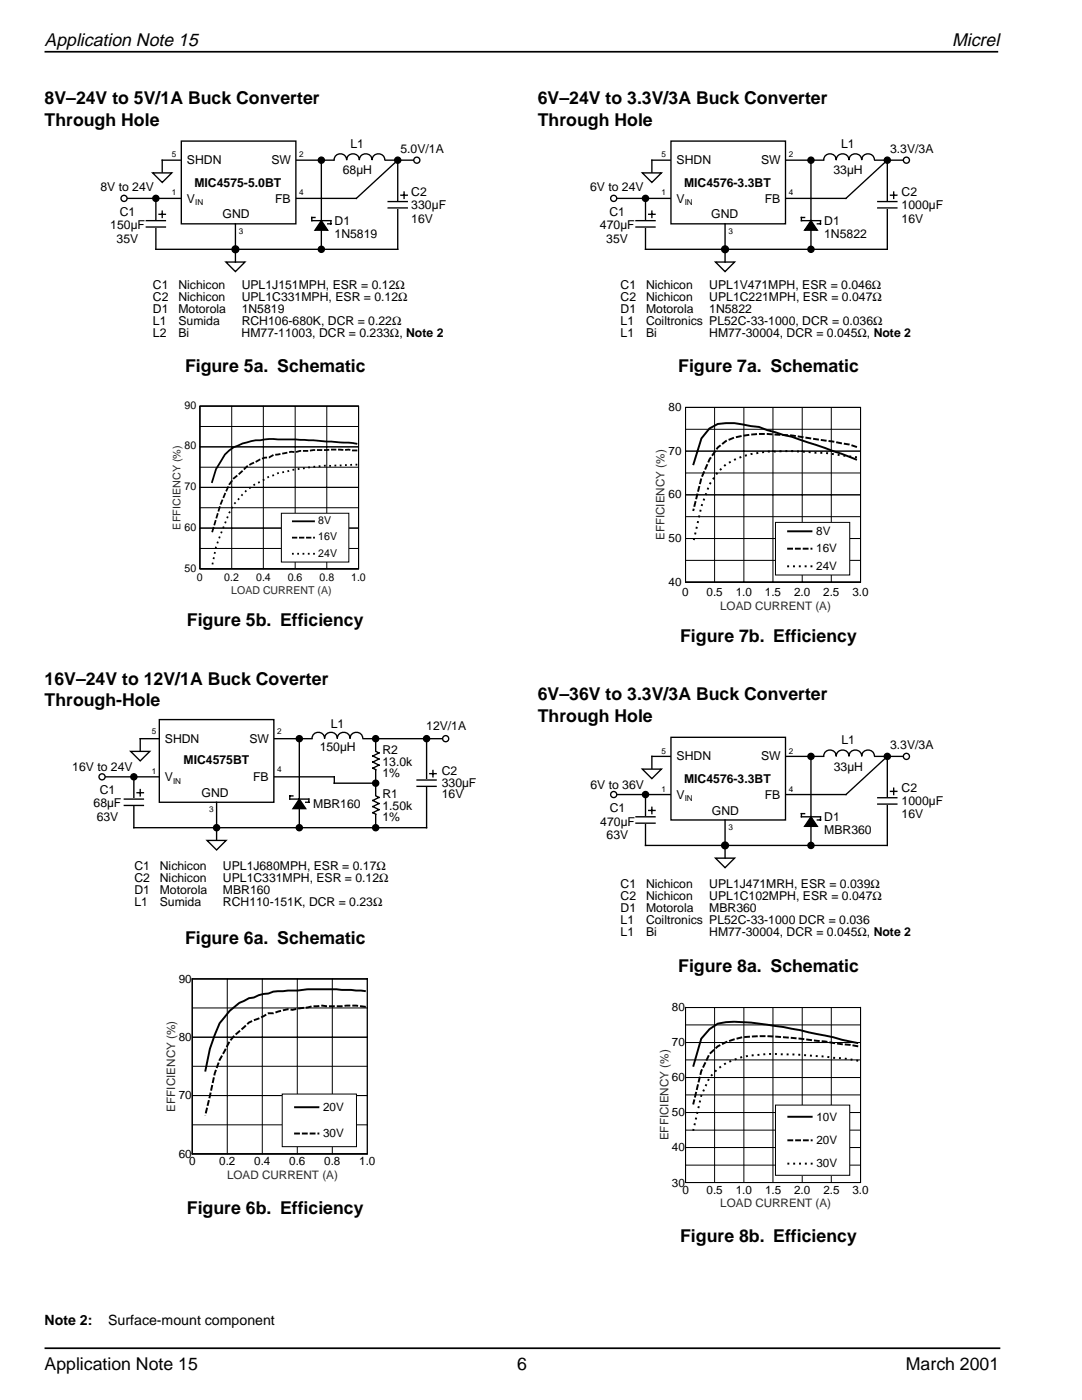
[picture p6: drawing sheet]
<svg xmlns="http://www.w3.org/2000/svg" width="216mm" height="279mm" viewBox="0 0 216 279" stroke-linecap="round" stroke-linejoin="round" font-family="sans-serif">
<path d="M8.9 10.3h190.3M8.9 269.1h190.7" fill="none" stroke="#000" stroke-width=".34"/>
<path d="M24.8 39.6h46.3M32.4 32h34.3" fill="none" stroke="#000" stroke-width=".27"/>
<path d="M36.2 28.2h22.8v16.5h-22.8z" fill-rule="evenodd" fill="#fff" stroke="#000" stroke-width=".27"/>
<path d="M64.1 32v17.8M76.8 32a1.27 1.27 0 0 0-1.3-1.3 1.27 1.27 0 0 0-1.3 1.3 1.27 1.27 0 0 0-1.2-1.3 1.27 1.27 0 0 0-1.3 1.3 1.27 1.27 0 0 0-1.3-1.3 1.27 1.27 0 0 0-1.2 1.3 1.25 1.25 0 0 0-1.3-1.3 1.25 1.25 0 0 0-1.2 1.3M76.9 32h6.3M62.9 43.4h-.7v.6h3.8v.7h-.6" fill="none" stroke="#000" stroke-width=".27"/>
<path d="M64.1 44l1.3 1.9h-2.5z" fill-rule="evenodd" fill="#000" stroke="#000" stroke-width=".27"/>
<path d="M45.1 52.3h3.8l-1.9 1.9z" fill-rule="evenodd" fill="#fff" stroke="#000" stroke-width=".27"/>
<path d="M31.1 39.6v10.2M79.4 32v17.8" fill="none" stroke="#000" stroke-width=".27"/>
<g fill="#000" stroke="#000" stroke-width=".27">
<circle cx="64.1" cy="32" r=".61"/>
<circle cx="79.4" cy="32" r=".61"/>
</g>
<path d="M29.1 44h4v1.4h-4z" fill-rule="evenodd" fill="#fff"/>
<path d="M32.4 32v2.5M29.2 44h3.8M29.2 45.3h3.8M31.1 49.8h48.3M31.7 42.8h1.3M32.4 42.1v1.3" fill="none" stroke="#000" stroke-width=".27"/>
<circle cx="64.1" cy="49.8" r=".61" fill="#000" stroke="#000" stroke-width=".27"/>
<g fill="#fff" stroke="#000" stroke-width=".27">
<path d="M30.5 34.5h3.8l-1.9 1.9z" fill-rule="evenodd"/>
<circle cx="24.8" cy="39.6" r=".61"/>
</g>
<circle cx="31.1" cy="39.6" r=".61" fill="#000" stroke="#000" stroke-width=".27"/>
<path d="M47 44.7v7.6" fill="none" stroke="#000" stroke-width=".27"/>
<circle cx="83.2" cy="32" r=".61" fill="#fff" stroke="#000" stroke-width=".27"/>
<path d="M79.4 32l-8.3 7.6" fill="none" stroke="#000" stroke-width=".27"/>
<path d="M77.4 40.2h3.9v1.4h-3.9z" fill-rule="evenodd" fill="#fff"/>
<path d="M80 39h1.3M80.6 38.3v1.3M77.5 40.2h3.8M77.5 41.5h3.8" fill="none" stroke="#000" stroke-width=".27"/>
<circle cx="47" cy="49.8" r=".68" fill="#000" stroke="#000" stroke-width=".27"/>
<path d="M39.9 81.1h31.7v32.4h-31.7z" fill-rule="evenodd" fill="#fff"/>
<g fill="none" stroke="#000" stroke-width=".2">
<path d="M39.8 97.3h31.8M39.8 89.2h31.8M39.8 81.1h31.8M39.9 81.1h31.7v32.4h-31.7zM39.9 93.2h31.7M39.9 85.1h31.7M39.9 81v32.6M46.2 81v32.6M52.5 81v32.6M58.9 81v32.6M65.2 81v32.6M71.6 81v32.6"/>
<path d="M39.8 113.5h31.8M39.8 105.4h31.8M39.9 109.5h31.7M39.9 101.3h31.7"/>
</g>
<path d="M71.3 88.6l-1.7-.3-7.1-.4-7-.2a18.7 18.7 0 0 0-6.2 .6 12.4 12.4 0 0 0-3.6 1.6l-.8 .8-1.8 2.9-.8 2.8" fill="none" stroke="#000" stroke-width=".36"/>
<path d="M71.3 89.9a54.4 54.4 0 0 0-9.7 .1h-1.7l-.9 .2h-.9l-3.5 .6-.9 .5h-.9l-.9 .4-2.6 1.4-2.7 2.4-.9 1.2a43.7 43.7 0 0 0-3.4 9.8" fill="none" stroke="#000" stroke-width=".36" stroke-dasharray="1.1 .4 1.1 .4 1.1 .4" stroke-linecap="butt"/>
<path d="M71.3 92.7l-3.5 .2a51.2 51.2 0 0 0-9.7 .9l-.9 .3-1.7 .3-1.8 .7-.9 .6a13.4 13.4 0 0 0-7.1 6.7l-2.6 6.7-.8 4.2" fill="none" stroke="#000" stroke-width=".36" stroke-dasharray=".4 .7" stroke-linecap="butt"/>
<path d="M56.1 102.4h13.5v9.8h-13.5z" fill-rule="evenodd" fill="#fff"/>
<path d="M56.1 102.4h13.5v9.8h-13.5z" fill="none" stroke="#000" stroke-width=".2"/>
<path d="M58.3 104h4.5" fill="none" stroke="#000" stroke-width=".36"/>
<path d="M58.3 107.3h4.5" fill="none" stroke="#000" stroke-width=".36" stroke-dasharray="1.1 .4 1.1 .4 1.1 .4" stroke-linecap="butt"/>
<path d="M58.3 110.5h4.5" fill="none" stroke="#000" stroke-width=".36" stroke-dasharray=".4 .7" stroke-linecap="butt"/>
<path d="M20.4 155h46.3M28 147.4h34.3" fill="none" stroke="#000" stroke-width=".27"/>
<path d="M31.8 143.6h22.8v16.5h-22.8z" fill-rule="evenodd" fill="#fff" stroke="#000" stroke-width=".27"/>
<path d="M58.5 158.8h-.7v.7h3.8v.6h-.6M59.7 147.4v17.8M72.4 147.4a1.27 1.27 0 0 0-1.3-1.3 1.27 1.27 0 0 0-1.3 1.3 1.27 1.27 0 0 0-1.2-1.3 1.27 1.27 0 0 0-1.3 1.3 1.27 1.27 0 0 0-1.3-1.3 1.27 1.27 0 0 0-1.2 1.3 1.25 1.25 0 0 0-1.3-1.3 1.25 1.25 0 0 0-1.2 1.3M72.5 147.4h16.4M85.1 147.4v17.8M43.2 160.1v7.6" fill="none" stroke="#000" stroke-width=".27"/>
<g fill="#000" stroke="#000" stroke-width=".27">
<path d="M59.7 159.5l1.3 1.9h-2.5z" fill-rule="evenodd"/>
<circle cx="85.1" cy="147.4" r=".61"/>
</g>
<path d="M41.3 167.7h3.8l-1.9 1.9z" fill-rule="evenodd" fill="#fff" stroke="#000" stroke-width=".27"/>
<path d="M26.7 155v10.2M75 147.4v17.8M75 150l.6 .3-1.2 .6 1.2 .6-1.2 .6 1.2 .6-1.2 .6 .6 .3M75 158.8l.6 .3-1.2 .7 1.2 .6-1.2 .6 1.2 .6-1.2 .6 .6 .3" fill="none" stroke="#000" stroke-width=".27"/>
<g fill="#fff" stroke="#fff" stroke-width=".27">
<path d="M74.4 150.1h1.2v3.3h-1.2z" fill-rule="evenodd"/>
<path d="M74.4 159h1.2v3.3h-1.2z" fill-rule="evenodd"/>
</g>
<g fill="#000" stroke="#000" stroke-width=".27">
<circle cx="59.7" cy="147.4" r=".61"/>
<circle cx="75" cy="156.3" r=".61"/>
<circle cx="75" cy="147.4" r=".61"/>
</g>
<circle cx="88.9" cy="147.4" r=".61" fill="#fff" stroke="#000" stroke-width=".27"/>
<path d="M24.7 159.4h4v1.4h-4z" fill-rule="evenodd" fill="#fff"/>
<path d="M24.8 159.5h3.8M27.3 158.2h1.3M28 157.6v1.2M24.8 160.7h3.8" fill="none" stroke="#000" stroke-width=".27"/>
<path d="M83.1 155.6h4v1.4h-4z" fill-rule="evenodd" fill="#fff"/>
<path d="M28 147.4v2.6M66.7 155v1.3h8.3M83.2 155.7h3.8M83.2 156.9h3.8M85.8 154.4h1.2M86.4 153.8v1.2M26.7 165.2h58.4" fill="none" stroke="#000" stroke-width=".27"/>
<g fill="#000" stroke="#000" stroke-width=".27">
<circle cx="43.2" cy="165.2" r=".61"/>
<circle cx="59.7" cy="165.2" r=".61"/>
<circle cx="75" cy="165.2" r=".61"/>
</g>
<g fill="#fff" stroke="#000" stroke-width=".27">
<path d="M26.1 150h3.8l-1.9 1.9z" fill-rule="evenodd"/>
<circle cx="20.4" cy="155" r=".61"/>
</g>
<circle cx="26.7" cy="155" r=".61" fill="#000" stroke="#000" stroke-width=".27"/>
<path d="M38.4 195.4h34.9v34.9h-34.9z" fill-rule="evenodd" fill="#fff"/>
<g fill="none" stroke="#000" stroke-width=".2">
<path d="M38.2 195.4h35.2M38.4 195.2v35.2M45.3 195.3v35M52.3 195.3v35M59.3 195.3v35M66.3 195.3v35M73.3 195.2v35.2M38.3 218.6h35M38.3 212.8h35M38.3 207h35M38.3 201.2h35M38.2 230.3h35.2"/>
<path d="M38.3 224.5h35"/>
</g>
<path d="M73 197.8l-5.8-.4h-5.8l-2 .3-4.9 .2-.9 .4-2 .3-1 .5-.9 .1-1.9 .9-2 1.7-2 2.4-1.9 5.1-1 4.6" fill="none" stroke="#000" stroke-width=".39"/>
<path d="M73 200.9l-2-.2-2.8 .1-3.9-.1-2 .1-3.9 .7-.9-.1-3 .8h-.9l-2 1.1-1.9 .8-1 .9a10.8 10.8 0 0 0-3.9 4.8l-1 1.7-.9 2.7-2 8.4" fill="none" stroke="#000" stroke-width=".39" stroke-dasharray="1.2 .4 1.2 .4 1.2 .4" stroke-linecap="butt"/>
<path d="M56.3 218.3h14.8v10.5h-14.8z" fill-rule="evenodd" fill="#fff"/>
<path d="M56.3 218.3h14.8v10.5h-14.8z" fill="none" stroke="#000" stroke-width=".2"/>
<path d="M58.7 221h5" fill="none" stroke="#000" stroke-width=".39"/>
<path d="M58.7 226.2h5" fill="none" stroke="#000" stroke-width=".39" stroke-dasharray="1.2 .4 1.2 .4 1.2 .4" stroke-linecap="butt"/>
<path d="M122.5 39.6h46.3M130.1 32h34.3" fill="none" stroke="#000" stroke-width=".27"/>
<path d="M133.9 28.2h22.8v16.5h-22.8z" fill-rule="evenodd" fill="#fff" stroke="#000" stroke-width=".27"/>
<path d="M161.8 32v17.8M174.5 32a1.27 1.27 0 0 0-1.3-1.3 1.27 1.27 0 0 0-1.3 1.3 1.27 1.27 0 0 0-1.2-1.3 1.27 1.27 0 0 0-1.3 1.3 1.27 1.27 0 0 0-1.3-1.3 1.27 1.27 0 0 0-1.2 1.3 1.25 1.25 0 0 0-1.3-1.3 1.25 1.25 0 0 0-1.2 1.3M174.5 32h6.4M160.5 43.4h-.6v.6h3.8v.7h-.6" fill="none" stroke="#000" stroke-width=".27"/>
<path d="M161.8 44l1.3 1.9h-2.6z" fill-rule="evenodd" fill="#000" stroke="#000" stroke-width=".27"/>
<path d="M142.8 52.3h3.8l-1.9 1.9z" fill-rule="evenodd" fill="#fff" stroke="#000" stroke-width=".27"/>
<path d="M128.8 39.6v10.2M177.1 32v17.8" fill="none" stroke="#000" stroke-width=".27"/>
<g fill="#000" stroke="#000" stroke-width=".27">
<circle cx="161.8" cy="32" r=".61"/>
<circle cx="177.1" cy="32" r=".61"/>
</g>
<path d="M126.8 44h4v1.4h-4z" fill-rule="evenodd" fill="#fff"/>
<path d="M130.1 32v2.5M126.9 44h3.8M126.9 45.3h3.8M128.8 49.8h48.3M129.4 42.8h1.3M130.1 42.1v1.3" fill="none" stroke="#000" stroke-width=".27"/>
<circle cx="161.8" cy="49.8" r=".61" fill="#000" stroke="#000" stroke-width=".27"/>
<g fill="#fff" stroke="#000" stroke-width=".27">
<path d="M128.2 34.5h3.8l-1.9 1.9z" fill-rule="evenodd"/>
<circle cx="122.5" cy="39.6" r=".61"/>
</g>
<circle cx="128.8" cy="39.6" r=".61" fill="#000" stroke="#000" stroke-width=".27"/>
<path d="M144.7 44.7v7.6" fill="none" stroke="#000" stroke-width=".27"/>
<circle cx="180.9" cy="32" r=".61" fill="#fff" stroke="#000" stroke-width=".27"/>
<path d="M177.1 32l-8.3 7.6" fill="none" stroke="#000" stroke-width=".27"/>
<path d="M175.1 40.2h3.9v1.4h-3.9z" fill-rule="evenodd" fill="#fff"/>
<path d="M177.7 39h1.3M178.3 38.3v1.3M175.1 40.2h3.9M175.1 41.5h3.9" fill="none" stroke="#000" stroke-width=".27"/>
<circle cx="144.7" cy="49.8" r=".68" fill="#000" stroke="#000" stroke-width=".27"/>
<path d="M136.8 81.3h34.9v34.9h-34.9z" fill-rule="evenodd" fill="#fff"/>
<g fill="none" stroke="#000" stroke-width=".2">
<path d="M136.7 98.8h35.1M136.7 94.4h35.1M136.7 90h35.1M136.7 85.7h35.1M136.7 81.3h35.1M136.8 81.3h34.9v34.9h-34.9zM136.8 81.2v35.1M142.6 81.3v34.9M148.4 81.3v34.9M154.2 81.3v34.9M160.1 81.3v34.9M165.9 81.3v34.9"/>
<path d="M171.7 81.3v34.9M136.7 116.2h35.1M136.7 111.8h35.1M136.7 107.5h35.1M136.7 103.1h35.1"/>
</g>
<path d="M171 91.8l-4.7-1.8a147.1 147.1 0 0 0-13.2-4.2l-1.7-.6-1.6-.2a14.6 14.6 0 0 0-6.6-.4l-1.6 .9-1.6 2-1.7 5.3" fill="none" stroke="#000" stroke-width=".39"/>
<path d="M171 89.2l-1.5-.5-3.2-.6a95.3 95.3 0 0 0-14.9-1.5 18 18 0 0 0-6.5 1.4l-1.7 1.3-1.6 2.4-1.6 3.7-1.7 6.6" fill="none" stroke="#000" stroke-width=".39" stroke-dasharray="1.2 .4 1.2 .4 1.2 .4" stroke-linecap="butt"/>
<path d="M171 91.3l-4.7-.7a86.4 86.4 0 0 0-13.2-.5 18.5 18.5 0 0 0-8.2 2.6l-1.7 1.5-1.6 2.5-1.6 4.3-1.7 7.4" fill="none" stroke="#000" stroke-width=".39" stroke-dasharray=".4 .8" stroke-linecap="butt"/>
<path d="M154.7 104.3h14.9v10.5h-14.9z" fill-rule="evenodd" fill="#fff"/>
<path d="M154.7 104.3h14.9v10.5h-14.9z" fill="none" stroke="#000" stroke-width=".2"/>
<path d="M157.1 106h5" fill="none" stroke="#000" stroke-width=".39"/>
<path d="M157.1 109.5h5" fill="none" stroke="#000" stroke-width=".39" stroke-dasharray="1.2 .4 1.2 .4 1.2 .4" stroke-linecap="butt"/>
<path d="M157.1 113h5" fill="none" stroke="#000" stroke-width=".39" stroke-dasharray=".4 .8" stroke-linecap="butt"/>
<path d="M122.5 158.6h46.3M130.1 151h34.3" fill="none" stroke="#000" stroke-width=".27"/>
<path d="M133.9 147.1h22.8v16.5h-22.8z" fill-rule="evenodd" fill="#fff" stroke="#000" stroke-width=".27"/>
<path d="M161.8 151v17.7M174.5 150.9a1.27 1.27 0 0 0-1.3-1.2 1.27 1.27 0 0 0-1.3 1.2 1.27 1.27 0 0 0-1.2-1.2 1.27 1.27 0 0 0-1.3 1.2 1.27 1.27 0 0 0-1.3-1.2 1.27 1.27 0 0 0-1.2 1.3 1.25 1.25 0 0 0-1.3-1.3 1.25 1.25 0 0 0-1.2 1.3M174.5 151h6.4M160.5 162.4h-.6v.6h3.8v.6h-.6" fill="none" stroke="#000" stroke-width=".27"/>
<path d="M161.8 163l1.3 1.9h-2.6z" fill-rule="evenodd" fill="#000" stroke="#000" stroke-width=".27"/>
<path d="M142.8 171.3h3.8l-1.9 1.9z" fill-rule="evenodd" fill="#fff" stroke="#000" stroke-width=".27"/>
<path d="M128.8 158.6v10.1M177.1 151v17.7" fill="none" stroke="#000" stroke-width=".27"/>
<g fill="#000" stroke="#000" stroke-width=".27">
<circle cx="161.8" cy="151" r=".61"/>
<circle cx="177.1" cy="151" r=".61"/>
</g>
<path d="M126.8 162.9h4v1.5h-4z" fill-rule="evenodd" fill="#fff"/>
<path d="M130.1 151v2.5M126.9 163h3.8M126.9 164.3h3.8M128.8 168.7h48.3M129.4 161.7h1.3M130.1 161.1v1.3" fill="none" stroke="#000" stroke-width=".27"/>
<circle cx="161.8" cy="168.7" r=".61" fill="#000" stroke="#000" stroke-width=".27"/>
<g fill="#fff" stroke="#000" stroke-width=".27">
<path d="M128.2 153.5h3.8l-1.9 1.9z" fill-rule="evenodd"/>
<circle cx="122.5" cy="158.6" r=".61"/>
</g>
<circle cx="128.8" cy="158.6" r=".61" fill="#000" stroke="#000" stroke-width=".27"/>
<path d="M144.7 163.6v7.7" fill="none" stroke="#000" stroke-width=".27"/>
<circle cx="180.9" cy="151" r=".61" fill="#fff" stroke="#000" stroke-width=".27"/>
<path d="M177.1 151l-8.3 7.6" fill="none" stroke="#000" stroke-width=".27"/>
<path d="M175.1 159.1h3.9v1.5h-3.9z" fill-rule="evenodd" fill="#fff"/>
<path d="M175.1 159.2h3.9M177.7 157.9h1.3M178.3 157.3v1.3M175.1 160.5h3.9" fill="none" stroke="#000" stroke-width=".27"/>
<circle cx="144.7" cy="168.7" r=".68" fill="#000" stroke="#000" stroke-width=".27"/>
<path d="M136.8 201.1h34.9v34.9h-34.9z" fill-rule="evenodd" fill="#fff"/>
<g fill="none" stroke="#000" stroke-width=".2">
<path d="M136.7 201.1h35.1M136.7 218.5h35.1M136.7 215h35.1M136.7 211.5h35.1M136.7 208.1h35.1M136.7 204.5h35.1M136.8 200.9v35.2M142.6 201v35M148.4 201v35M154.2 201v35M160.1 201v35M165.9 201v35"/>
<path d="M171.7 200.9v35.2M136.7 236h35.1M136.7 232.5h35.1M136.7 229h35.1M136.7 225.5h35.1M136.7 222h35.1"/>
</g>
<path d="M171.2 208.2l-6.6-1.5a146.6 146.6 0 0 0-14.8-2.6 19.9 19.9 0 0 0-6.6 .2l-1.6 1.1-1.7 1.9-1.6 5.6" fill="none" stroke="#000" stroke-width=".39"/>
<path d="M171.2 208.8l-4.9-.7a91 91 0 0 0-16.5-1.2 14.4 14.4 0 0 0-6.6 1.9l-1.6 1.5-1.7 3.5-1.6 6.6" fill="none" stroke="#000" stroke-width=".39" stroke-dasharray="1.2 .4 1.2 .4 1.2 .4" stroke-linecap="butt"/>
<path d="M171.2 211.7a130.9 130.9 0 0 0-18.1-1.4 20.4 20.4 0 0 0-8.2 1.9l-1.7 1.1-1.6 1.7-1.7 3.7-1.6 7" fill="none" stroke="#000" stroke-width=".39" stroke-dasharray=".4 .8" stroke-linecap="butt"/>
<path d="M154.7 220.5h14.9v14.1h-14.9z" fill-rule="evenodd" fill="#fff"/>
<path d="M154.7 220.5h14.9v14.1h-14.9z" fill="none" stroke="#000" stroke-width=".2"/>
<path d="M157.1 222.9h5" fill="none" stroke="#000" stroke-width=".39"/>
<path d="M157.1 227.6h5" fill="none" stroke="#000" stroke-width=".39" stroke-dasharray="1.2 .4 1.2 .4 1.2 .4" stroke-linecap="butt"/>
<path d="M157.1 232.2h5" fill="none" stroke="#000" stroke-width=".39" stroke-dasharray=".4 .8" stroke-linecap="butt"/>
<g font-size="3.6">
<text x="8.9" y="9.2">Application Note 15</text>
<text x="190" y="9.2">Micrel</text>
</g>
<g font-size="3.5">
<text x="8.9" y="20.8">8V–24V to 5V/1A Buck Converter</text>
<text x="107.3" y="20.8">6V–24V to 3.3V/3A Buck Converter</text>
<text x="8.9" y="25.1">Through Hole</text>
<text x="107.3" y="25.1">Through Hole</text>
<text x="36.9" y="74.3">Figure 5a. Schematic</text>
<text x="135.3" y="74.3">Figure 7a. Schematic</text>
<text x="37.3" y="125">Figure 5b. Efficiency</text>
<text x="135.7" y="128.1">Figure 7b. Efficiency</text>
<text x="8.9" y="136.6">16V–24V to 12V/1A Buck Coverter</text>
<text x="8.9" y="140.8">Through-Hole</text>
<text x="107.3" y="139.8">6V–36V to 3.3V/3A Buck Converter</text>
<text x="107.3" y="144">Through Hole</text>
<text x="36.9" y="188.3">Figure 6a. Schematic</text>
<text x="135.3" y="194.1">Figure 8a. Schematic</text>
<text x="37.3" y="242.2">Figure 6b. Efficiency</text>
<text x="135.7" y="247.9">Figure 8b. Efficiency</text>
<text x="8.9" y="273.3">Application Note 15</text>
<text x="103.2" y="273.3">6</text>
<text x="180.8" y="273.3">March 2001</text>
</g>
<g font-size="2.8">
<text x="8.9" y="264.5">Note 2:</text>
<text x="21.6" y="264.5">Surface-mount component</text>
</g>
<g font-size="2.4">
<text x="69.9" y="29.5">L1</text>
<text x="167.8" y="29.6">L1</text>
<text x="37.3" y="32.8">SHDN</text>
<text x="54.2" y="32.8">SW</text>
<text x="68.4" y="34.7">68µH</text>
<text x="79.9" y="30.5">5.0V/1A</text>
<text x="135" y="32.8">SHDN</text>
<text x="151.9" y="32.8">SW</text>
<text x="166.3" y="34.8">33µH</text>
<text x="177.6" y="30.5">3.3V/3A</text>
<text x="20" y="38.2">8V to 24V</text>
<text x="37.3" y="40.4">V</text>
<text x="38.8" y="37.3">MIC4575-5.0BT</text>
<text x="54.9" y="40.4">FB</text>
<text x="82.1" y="39.1">C2</text>
<text x="82.1" y="41.7">330µF</text>
<text x="117.7" y="38.2">6V to 24V</text>
<text x="135" y="40.4">V</text>
<text x="136.5" y="37.3">MIC4576-3.3BT</text>
<text x="152.6" y="40.4">FB</text>
<text x="179.9" y="39.1">C2</text>
<text x="179.9" y="41.7">1000µF</text>
<text x="22" y="45.8">150µF</text>
<text x="23.9" y="43.1">C1</text>
<text x="44.4" y="43.5">GND</text>
<text x="66.8" y="44.9">D1</text>
<text x="66.8" y="47.5">1N5819</text>
<text x="82.1" y="44.4">16V</text>
<text x="119.7" y="45.7">470µF</text>
<text x="121.6" y="43.1">C1</text>
<text x="141.9" y="43.5">GND</text>
<text x="164.5" y="44.9">D1</text>
<text x="164.5" y="47.5">1N5822</text>
<text x="179.9" y="44.4">16V</text>
<text x="23.3" y="48.5">35V</text>
<text x="121" y="48.4">35V</text>
<text x="30.5" y="57.6">C1</text>
<text x="35.6" y="57.6">Nichicon</text>
<text x="48.2" y="57.6">UPL1J151MPH, ESR = 0.12Ω</text>
<text x="123.8" y="57.6">C1</text>
<text x="128.9" y="57.6">Nichicon</text>
<text x="141.5" y="57.6">UPL1V471MPH, ESR = 0.046Ω</text>
<text x="30.5" y="60">C2</text>
<text x="30.5" y="62.4">D1</text>
<text x="30.5" y="64.9">L1</text>
<text x="35.6" y="64.9">Sumida</text>
<text x="35.6" y="60">Nichicon</text>
<text x="35.6" y="62.4">Motorola</text>
<text x="48.2" y="64.9">RCH106-680K, DCR = 0.22Ω</text>
<text x="48.2" y="60">UPL1C331MPH, ESR = 0.12Ω</text>
<text x="48.2" y="62.4">1N5819</text>
<text x="123.8" y="60">C2</text>
<text x="123.8" y="62.4">D1</text>
<text x="123.8" y="64.9">L1</text>
<text x="128.9" y="64.9">Coiltronics PL52C-33-1000, DCR = 0.036Ω</text>
<text x="128.9" y="60">Nichicon</text>
<text x="128.9" y="62.4">Motorola</text>
<text x="141.5" y="60">UPL1C221MPH, ESR = 0.047Ω</text>
<text x="141.5" y="62.4">1N5822</text>
<text x="30.5" y="67.3">L2</text>
<text x="35.6" y="67.3">Bi</text>
<text x="48.2" y="67.3">HM77-11003, DCR = 0.233Ω, Note 2</text>
<text x="123.8" y="67.3">L1</text>
<text x="128.9" y="67.3">Bi</text>
<text x="141.5" y="67.3">HM77-30004, DCR = 0.045Ω, Note 2</text>
<text x="32.9" y="148.2">SHDN</text>
<text x="49.8" y="148.2">SW</text>
<text x="63.8" y="149.8">150µH</text>
<text x="66" y="145.2">L1</text>
<text x="85.1" y="145.7">12V/1A</text>
<text x="167.9" y="148.6">L1</text>
<text x="177.6" y="149.5">3.3V/3A</text>
<text x="14.4" y="153.9">16V to 24V</text>
<text x="32.9" y="155.9">V</text>
<text x="36.6" y="152.5">MIC4575BT</text>
<text x="50.5" y="155.9">FB</text>
<text x="76.3" y="150.5">R2</text>
<text x="76.3" y="152.8">13.0k</text>
<text x="76.3" y="155.1">1%</text>
<text x="88.2" y="154.7">C2</text>
<text x="135" y="151.7">SHDN</text>
<text x="151.9" y="151.7">SW</text>
<text x="166.4" y="153.8">33µH</text>
<text x="18.7" y="161.1">68µF</text>
<text x="19.9" y="158.5">C1</text>
<text x="40.2" y="159">GND</text>
<text x="62.5" y="161.3">MBR160</text>
<text x="76.3" y="159.3">R1</text>
<text x="76.3" y="161.6">1.50k</text>
<text x="88.2" y="157">330µF</text>
<text x="88.2" y="159.3">16V</text>
<text x="117.8" y="157.4">6V to 36V</text>
<text x="135" y="159.4">V</text>
<text x="136.5" y="156.3">MIC4576-3.3BT</text>
<text x="152.6" y="159.4">FB</text>
<text x="179.9" y="158">C2</text>
<text x="179.9" y="160.6">1000µF</text>
<text x="19.3" y="163.8">63V</text>
<text x="76.3" y="163.9">1%</text>
<text x="119.8" y="164.7">470µF</text>
<text x="121.1" y="167.5">63V</text>
<text x="121.7" y="162.1">C1</text>
<text x="142" y="162.6">GND</text>
<text x="164.5" y="163.9">D1</text>
<text x="164.5" y="166.5">MBR360</text>
<text x="179.9" y="163.3">16V</text>
<text x="26.8" y="173.7">C1</text>
<text x="31.9" y="173.7">Nichicon</text>
<text x="44.5" y="173.7">UPL1J680MPH, ESR = 0.17Ω</text>
<text x="26.8" y="176">C2</text>
<text x="26.8" y="178.5">D1</text>
<text x="31.9" y="178.5">Motorola</text>
<text x="31.9" y="176">Nichicon</text>
<text x="44.5" y="178.5">MBR160</text>
<text x="44.5" y="176">UPL1C331MPH, ESR = 0.12Ω</text>
<text x="123.8" y="177.2">C1</text>
<text x="123.8" y="179.6">C2</text>
<text x="128.9" y="177.2">Nichicon</text>
<text x="128.9" y="179.6">Nichicon</text>
<text x="141.5" y="177.2">UPL1J471MRH, ESR = 0.039Ω</text>
<text x="141.5" y="179.6">UPL1C102MPH, ESR = 0.047Ω</text>
<text x="26.8" y="180.9">L1</text>
<text x="31.9" y="180.9">Sumida</text>
<text x="44.5" y="180.9">RCH110-151K, DCR = 0.23Ω</text>
<text x="123.8" y="182">D1</text>
<text x="123.8" y="184.4">L1</text>
<text x="128.9" y="184.4">Coiltronics PL52C-33-1000 DCR = 0.036</text>
<text x="128.9" y="182">Motorola</text>
<text x="141.5" y="182">MBR360</text>
<text x="123.8" y="186.8">L1</text>
<text x="128.9" y="186.8">Bi</text>
<text x="141.5" y="186.8">HM77-30004, DCR = 0.045Ω, Note 2</text>
</g>
<g font-size="2.3">
<text x="133.4" y="82">80</text>
<text x="133.4" y="90.7">70</text>
<text x="133.4" y="99.4">60</text>
<text x="162.9" y="106.7">8V</text>
<text x="133.4" y="108.2">50</text>
<text x="162.9" y="110.2">16V</text>
<text x="162.9" y="113.7">24V</text>
<text x="133.4" y="116.9">40</text>
<text x="136.1" y="118.9">0</text>
<text x="141" y="118.9">0.5</text>
<text x="146.8" y="118.9">1.0</text>
<text x="152.6" y="118.9">1.5</text>
<text x="158.5" y="118.9">2.0</text>
<text x="164.3" y="118.9">2.5</text>
<text x="170.1" y="118.9">3.0</text>
<text x="35.7" y="196.1">90</text>
<text x="134.1" y="201.8">80</text>
<text x="35.7" y="207.8">80</text>
<text x="134.1" y="208.8">70</text>
<text x="134.1" y="215.8">60</text>
<text x="35.7" y="219.4">70</text>
<text x="64.5" y="221.7">20V</text>
<text x="64.5" y="227">30V</text>
<text x="134.1" y="222.8">50</text>
<text x="162.9" y="223.7">10V</text>
<text x="35.7" y="231.1">60</text>
<text x="37.7" y="232.5">0</text>
<text x="43.7" y="232.5">0.2</text>
<text x="50.7" y="232.5">0.4</text>
<text x="57.7" y="232.5">0.6</text>
<text x="64.7" y="232.5">0.8</text>
<text x="71.7" y="232.5">1.0</text>
<text x="134.1" y="229.8">40</text>
<text x="162.9" y="228.3">20V</text>
<text x="162.9" y="233">30V</text>
<text x="134.1" y="236.8">30</text>
<text x="136.2" y="238.2">0</text>
<text x="141" y="238.2">0.5</text>
<text x="146.8" y="238.2">1.0</text>
<text x="152.7" y="238.2">1.5</text>
<text x="158.5" y="238.2">2.0</text>
<text x="164.3" y="238.2">2.5</text>
<text x="170.1" y="238.2">3.0</text>
</g>
<g font-size="2.3" fill="#352632">
<text x="132.6" y="107.8" transform="rotate(-90 132.6 107.8)">EFFICIENCY (%)</text>
<text x="143.7" y="121.7">LOAD CURRENT (A)</text>
<text x="35" y="221.9" transform="rotate(-90 35 221.9)">EFFICIENCY (%)</text>
<text x="133.4" y="227.6" transform="rotate(-90 133.4 227.6)">EFFICIENCY (%)</text>
<text x="45.3" y="235.2">LOAD CURRENT (A)</text>
<text x="143.7" y="241">LOAD CURRENT (A)</text>
</g>
<g font-size="2.2">
<text x="36.8" y="81.6">90</text>
<text x="36.8" y="89.7">80</text>
<text x="36.8" y="97.8">70</text>
<text x="36.8" y="105.9">60</text>
<text x="63.5" y="104.6">8V</text>
<text x="63.5" y="107.8">16V</text>
<text x="63.5" y="111.1">24V</text>
<text x="36.8" y="114.1">50</text>
<text x="39.3" y="115.9">0</text>
<text x="44.8" y="115.9">0.2</text>
<text x="51.1" y="115.9">0.4</text>
<text x="57.4" y="115.9">0.6</text>
<text x="63.8" y="115.9">0.8</text>
<text x="70.1" y="115.9">1.0</text>
</g>
<text font-size="2.2" fill="#352632" x="46.2" y="118.5">LOAD CURRENT (A)</text>
<text font-size="2.1" fill="#352632" x="36" y="105.7" transform="rotate(-90 36 105.7)">EFFICIENCY (%)</text>
<g font-size="1.6">
<text x="34.3" y="31.4">5</text>
<text x="59.7" y="31.4">2</text>
<text x="132" y="31.4">5</text>
<text x="157.4" y="31.4">2</text>
<text x="34.3" y="39">1</text>
<text x="38.9" y="41">IN</text>
<text x="59.7" y="39">4</text>
<text x="132" y="39">1</text>
<text x="136.6" y="41">IN</text>
<text x="157.4" y="39">4</text>
<text x="47.7" y="46.7">3</text>
<text x="145.4" y="46.7">3</text>
<text x="30.3" y="146.5">5</text>
<text x="55.3" y="146.5">2</text>
<text x="30.3" y="154.4">1</text>
<text x="55.3" y="154.1">4</text>
<text x="132" y="150.4">5</text>
<text x="157.4" y="150.4">2</text>
<text x="34.5" y="156.4">IN</text>
<text x="132" y="158">1</text>
<text x="136.6" y="159.9">IN</text>
<text x="157.4" y="158">4</text>
<text x="41.7" y="162">3</text>
<text x="145.4" y="165.6">3</text>
</g>
</svg>
